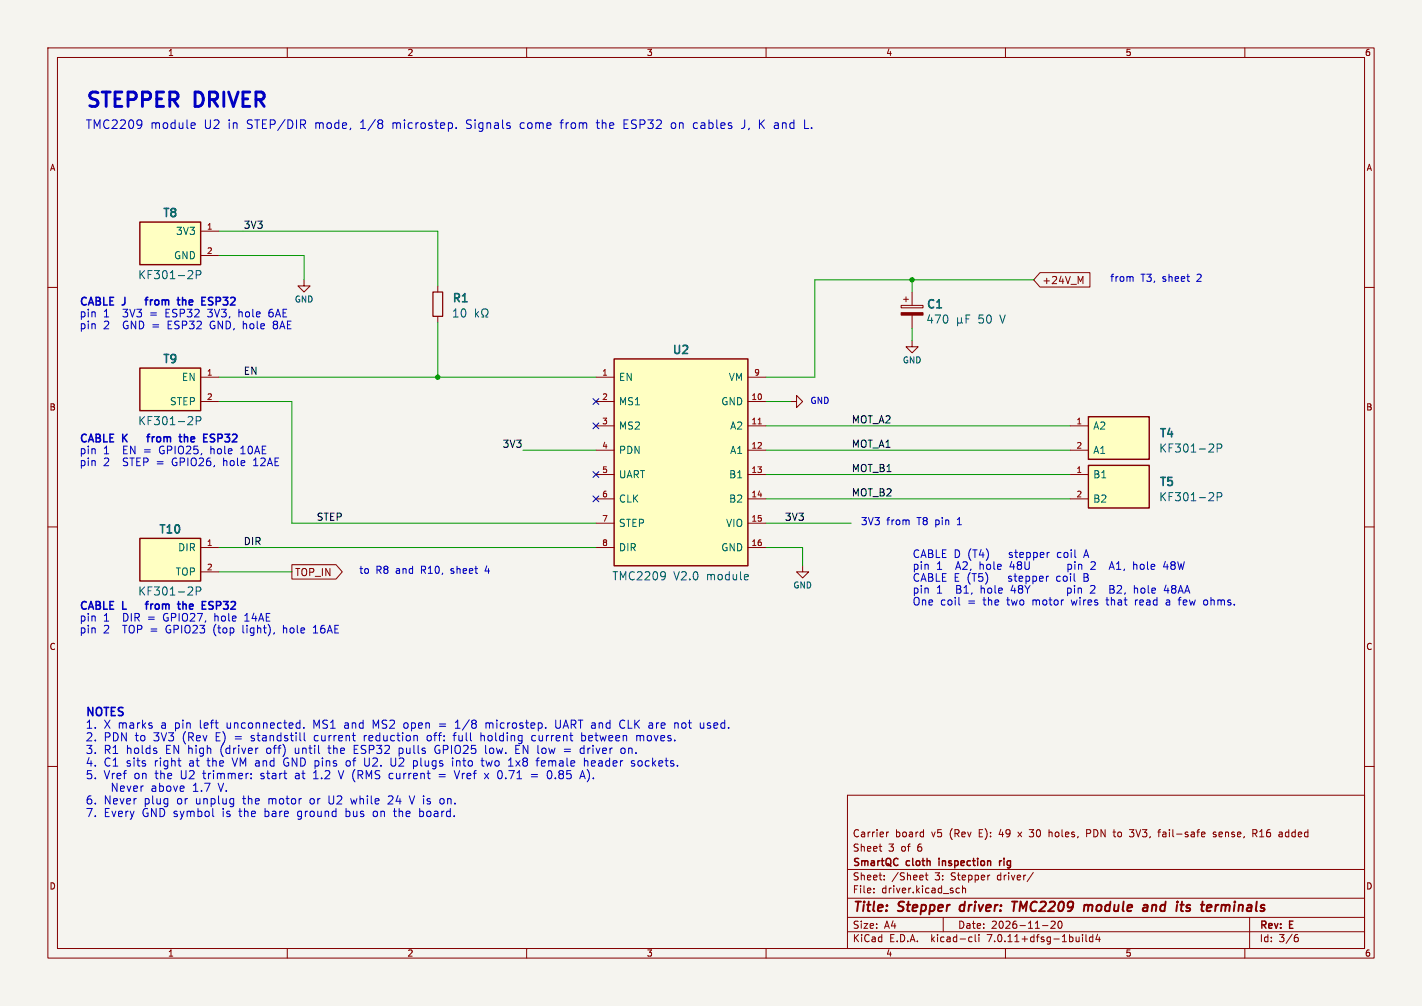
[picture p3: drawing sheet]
<svg xmlns="http://www.w3.org/2000/svg" width="297mm" height="210mm" viewBox="0 0 297 210" stroke-linecap="round" stroke-linejoin="round" font-family="sans-serif">
<path d="M0 0h297v210h-297z" fill="#f5f4ef" stroke="#f5f4ef" stroke-width=".21"/>
<g fill="none" stroke="#840000" stroke-width=".21">
<path d="M10 10h277v190h-277zM12 12h273v186h-273zM60 10v2M110 10v2M160 10v2M210 10v2M260 10v2M10 60h2M41.9 48.3h3.8M41.9 53.3h3.8M63.5 58.4v1.3h1.3l-1.3 1.3-1.3-1.3h1.3M91.4 59.7v1.3"/>
<path d="M217.2 56.9h10.4v3h-10.4l-1.3-1.5zM225.7 58.8l.5-1.1v1.5M285 60h2M41.9 78.7h3.8M91.4 66v1.3M124.5 78.7h3.8M156.2 78.7h3.8M188.2 63.8h4.6v.5h-4.6zM188.7 62.5h1M189.2 62v1M190.5 71.1v1.3h1.3l-1.3 1.3-1.3-1.3h1.3M190.5 61v2.8"/>
<path d="M190.5 65.8v2.8M41.9 83.8h3.8M124.5 83.8h3.8M124.5 99.1h3.8M124.5 88.9h3.8M124.5 94h3.8M156.2 83.8h3.8M156.2 99.1h3.8M156.2 88.9h3.8M156.2 94h3.8M165.1 83.8h1.3v-1.2l1.2 1.2-1.2 1.3v-1.3M223.5 99.1h3.8"/>
<path d="M223.5 88.9h3.8M223.5 94h3.8M10 110h2M41.9 114.3h3.8M41.9 119.4h3.8M61 117.9h9.2l1.3 1.5-1.3 1.5h-9.2zM124.5 114.3h3.8M124.5 104.1h3.8M124.5 109.2h3.8M156.2 114.3h3.8M156.2 104.1h3.8M156.2 109.2h3.8"/>
<path d="M167.6 118.1v1.3h1.3l-1.3 1.3-1.2-1.3h1.2M223.5 104.1h3.8M285 110h2M10 160h2M285 160h2M177 166h108v32h-108zM183.6 176.7h.6M184 177.7h.2M185.2 173.7v1M185.6 173.7l-.4 .3M215 173.2h.9M215 174.6l.2 .1"/>
<path d="M219.1 173.2v1.5M219.3 173.7l-.2 .1M227 174h.5M227.5 173.2h-.5v1.5M235.9 173.2h.9l-.5 .6h.4M236.7 174.6l-.6 .1M241.8 173.7h.6M242.4 173.2l-.3 .1M251.2 173.7l.4 .1 .1 .3-.7 .1M251.6 174.6l-.4 .1M254 173.8l-.4-.1-.2 .2 .1 .2 .5 .2v.3h-.6M261.7 173.2h.5l.3 .3-.1 .4-.7 .1"/>
<path d="M262 174l.5 .7M60 198v2M110 198v2M160 198v2M177 194.5h108M177 191.5h108M177 187.5h108M177 181.5h108M182.5 186.3v.1M182.5 185.5v.1M184.7 183.6v.1M184.7 182.8v.1"/>
<path d="M193.2 182.7h.6M193.5 182.2v1.3l.3 .2M197 191.5v3M199.7 186.3l.3 .1 .4-.1M200.4 185.5l-.4-.1-.3 .1M201 185.5l.2-.1 .4 .1 .1 .9M201 184.9v1.5M202.6 195.6l.4 .1M203 196.5l-.4 .1M203.7 195.1v1.3l.2 .2M204.5 195.1v.1M204.5 195.6v1"/>
<path d="M210 198v2M215.8 182.1l-1.3 2M217.7 193.2h1.2M219.5 192.4l.6-.1 .3 .4-.9 1.1h.9M221.2 192.4l.1-.1a.8 .8 0 0 1 .5 .7 .8 .8 0 0 1-.5 .8 1 1 0 0 1-.1-1.4zM226.1 195.1v.1M226.1 195.6v1M226.8 195.1v1.3l.2 .2M228.2 195.7l-.4-.1-.3 .3 .2 .6h.5M228.2 195.1v1.5M229.2 195l-.3 1.1h.9M229.6 195.6v1"/>
<path d="M260 198v2M261 191.5v6.5M270.6 195.7h.3l.3 .3-.1 .5-.5 .1M271 195.1l-.4 .1"/>
</g>
<g fill="none" stroke="#840000" stroke-width=".4">
<path d="M200.6 189.1l-.2 .7 .3 .4M211.4 188.2h1.1M211.9 188.2l-.2 2M226.5 189.1l.6-.2 .2 .3M226.5 188.9l-.2 1.3M227.3 189.2l-.1 1M228.1 189a.5 .5 0 0 0-.8 .2M240.7 188.9l-.2 1.3M241.3 188.9l-.6 .2M248.1 189.5l.4 .1 .1 .3-.3 .3h-.4M248.1 188.9l.5 .1M254.5 188.9l-.5 .2"/>
<path d="M255.2 188.9l-.2 1.3"/>
</g>
<path d="M29.2 46.4h12.7v8.8h-12.7zM29.2 76.8h12.7v8.9h-12.7zM128.3 74.9h27.9v43.2h-27.9zM227.3 97.2h12.7v8.8h-12.7zM227.3 87h12.7v8.9h-12.7zM29.2 112.4h12.7v8.9h-12.7zM196.1 179.2v.1M196.1 179.7v1M208.8 179.7v1M209.2 179.7l-.4 .3" fill="none" stroke="#840000" stroke-width=".3"/>
<g fill="#ffffc2" stroke="#ffffc2" stroke-width=".21">
<path d="M29.2 46.4h12.7v8.8h-12.7z"/>
<path d="M29.2 112.4h12.7v8.9h-12.7z"/>
<path d="M29.2 76.8h12.7v8.9h-12.7z"/>
<path d="M227.3 97.2h12.7v8.8h-12.7z"/>
<path d="M227.3 87h12.7v8.9h-12.7z"/>
<path d="M128.3 74.9h27.9v43.2h-27.9z"/>
</g>
<g fill="none" stroke="#006464" stroke-width=".21">
<path d="M40.1 56.6l.2 .2-.1 .4-1 1h1.1M41 57.4l.8-.1 .2-.3-.1-.4-.3-.1h-.6v1.7M99.3 64.5v1.7M99.5 65.5l.5 .7M100 65.1l-.7 .6M100.6 66.2h.4v-.3a.73 .73 0 0 1-.3-1 .73 .73 0 0 1 1-.3 .78 .78 0 0 1-.2 1.3v.3h.4M200 66.3v1.7M200 67.2l.2 .3h.4l.2-.3M200.8 67.2l.3 .3M200.8 66.3v.9M201.8 66.6h.5M202.6 65.8h-.8v1.7"/>
<path d="M40.1 87l.2 .3-.1 .4-1 1h1.1M41 87.9l.8-.1 .2-.3-.1-.4-.3-.1h-.6v1.7M253.3 92.8l.2 .2-.1 .4-1 1h1.1M254.2 93.6l.8-.1 .2-.3-.1-.4-.2-.1h-.7v1.7M138.9 119.5v1.1M156 119.9l.3 .4-.8 .2M253.3 102.9l.2 .3-.1 .4-1 .9h1.1M254.2 103.7l.8-.1 .2-.2-.1-.4-.2-.2h-.7v1.7M40.1 122.6l.2 .2-.1 .5-1 .9h1.1M41 123.4l.8-.1 .2-.2-.1-.4-.3-.2h-.6v1.7M139 120.1l-.1 .1M156.2 121h-.2"/>
</g>
<path d="M90.4 61h2.1v5h-2.1z" fill="none" stroke="#840000" stroke-width=".25"/>
<path d="M188.2 65.3h4.6v.5h-4.6z" fill="#840000" stroke="#840000" stroke-width=".21"/>
<path d="M158.3 88.5h.7" fill="none" stroke="#a90000" stroke-width=".21"/>
<g fill="none" stroke="#0000c2" stroke-width=".21">
<path d="M29.5 25.2v1.2M29.6 25.8l-.1 .2M40.2 25.6l.5 .1 .1 .4-.9 .1M40.7 26.7l-.5 .1M79.6 25l.3 .4-.3 .4 .3 .3v.4l-.3 .3M94.4 25.8v.9M95.3 26.7v.1M140.3 25.8v.9M145 25.7l-.2 .3v.5l.2 .2M155.3 26.7l-.4 .1M168.1 25v1.8h.8M236.4 57.7l.3 .3v.7"/>
<path d="M50.3 94.7h.9M50.4 93.5l-.1 .1M53 97.2h.9M53.1 96l-.1 .1M223.1 117.8v1.6M223.1 118.8l.4 .1M223.5 117.8l-.4 .1M227.9 117.3v.1M228.6 117.3l.2 .3-.1 .4-.9 .9h1M231.7 118.9l.5-1.6 .5 1.6M231.8 118.4h.8M237.2 117.8l.3 .2v.9"/>
<path d="M243.4 117.2l-.4 1.1h1M243.8 117.8v1.1M51.1 129.7h.9M51.3 128.4l-.2 .1M57.3 132.1l-.1 .2M65.4 132.1h1M65.8 130.8l-.4 .2M200.3 126.1l.2 .2M223 122.8v1.6M223 123.8h.4M223.4 122.8h-.4M227.9 122.3l-.1 .1"/>
<path d="M228.6 122.9l-.9 .9h1M231.8 123h.6M232.4 123l.3 .1M232.7 122.5l-.3-.3h-.6v1.6h.6l.3-.1M232.7 122.7l-.3 .3M237.2 122.8l.4 .2v.8M237.2 125.2v1.1M237.2 125.4v.1M243.6 122.2l-.4 1.1h1M243.8 125.2l-.2 .1M243.8 125.7a.31 .31 0 0 0-.3 .3 .31 .31 0 0 0 .3 .3M243.9 122.8v1"/>
<path d="M246.1 125.2h.6M246.4 124.8l-.1 .1M251.4 126l.2 .2 .3 .1M251.9 125.2l-.3 .1-.2 .2M32.7 156.8v.4M37.6 159.9h.2M53.7 156.2h.2M62.2 150.9l.4 .1M62.6 150.3v1.7M62.6 151.9l-.4 .1M62.6 154.4l.3 .3M63.5 151.9v.1"/>
<path d="M63.5 153v1.4l.3 .3M72.4 159v.8M76.2 158.2v1.4l.1 .3M81.7 158.2v1.4l.3 .3M84.4 151.1v.8M86.4 159.9h.5M86.4 158.8v1.7M86.5 158.8l-.1 .1M86.9 153.5l.3 .3v.9M89.3 153.7v.8M91 155.8l-.2 .5 .2 .8M91.8 151.1h1.3"/>
<path d="M91.8 151.6h1.3M94.5 158.3v.1M94.5 158.2v.2M94.5 158.8v1.1M94.6 153.5h.7M94.6 158.3l-.1 .1M95.1 152h1M95.6 150.3l-.5 .5M100.5 153v1.7M100.5 158.8h.6M100.7 158.2v1.5l.4 .2M100.7 153.5l-.2 .2"/>
<path d="M101.4 155.6v1.5l.3 .2M101.5 150.9v1.1M102 150.9l-.5 .2M106.2 159.9h1M106.4 158.6l.3-.4v1.7M107.7 156.4h.6M107.7 155.6v1.7h.8M111.4 153.5l-.3 .4v.4l.3 .4h.3M111.9 158.8h.7M112.3 158.3l-.1 .2M116.1 150.3v1.4l.3 .3h.3M117.9 156.4h1.3"/>
<path d="M117.9 156.9h1.3M121.2 157l.3 .3 .5-.1M121.5 154.6l.5 .1M121.5 153v1.7M122 153.5l-.5 .1M122 156.2h-.5l-.3 .3M122.1 159l.2-.2 .4 .1 .1 1M122.1 158.2v1.7M129.4 151.3a.69 .69 0 0 0 .8 .7M130.2 150.3h-.2a.71 .71 0 0 0-.6 .8M130.6 156.5l-.4-.3h-.4l-.1 .3v.5l.1 .2 .4 .1 .4-.3M131.9 159.1l.7 .5-.3 .3h-.4"/>
<path d="M132.5 158.9l-.4-.1-.2 .2M133 153.5v1.2M133.6 153.6l-.4-.1-.2 .2M141.2 150.9h.2l.3 .2v.9M147 151.9l-.5 .1M147 150.9v1.1M44.4 170.2l.3 .3M48.6 166.7l.2 .1M48.8 166.7l-.1 1.5M48.8 167.8h-.2M52.4 162.4v.2M52.4 161.5v.2"/>
<path d="M70.7 160.9l.5 1.7M81.4 161.5l-.1 .3v.4l.1 .3M82 166.9l-1 .9h1.1M82.2 169.3h.6M85.5 166.1l.5 1.7M87.7 168.8v1.7M87.7 170.4l.1 .1M87.8 169.3l-.1 .1M91.7 161.7h1.3M91.7 162.2h1.3M92.4 166.7l-.4 .1-.1 .2 .1 .7 .4 .1M94.9 160.9l.5 1.7"/>
<path d="M101.2 161.4l.9 1.2M102.1 161.4l-.9 1.2M111 161.7h1.3M111 162.2h1.3M114.5 160.9l-.1 .3M115 160.9l.2 .3M115.2 162.2l-.3 .4-.4-.2M121.1 162.6l.6-1.7 .5 1.7M121.3 162.1h.8"/>
</g>
<g fill="none" stroke="#0000c2" stroke-width=".32">
<path d="M30.3 62.6h.6M30.9 62.1l-.4 .2v1.4M31.4 62.6v1.1M31.7 62.6l-.3 .3M38.1 62.8l.3-.2 .3 .1 .1 1M38.1 62.1v1.6M43.8 62.1h.7M43.8 62.8l.5 .2 .2 .4-.4 .3h-.3M30.7 91.2h.6M31.3 90.6l-.4 .3v1.3M31.8 91.2v1M32.1 91.2l-.3 .3"/>
<path d="M38.5 91.3l.2-.1 .4 .1 .1 .9M38.5 90.6v1.6M44.2 90.6l.6 .1M44.2 91.4l.5 .2 .1 .3-.3 .3h-.4M30.4 126.1h.6M31 125.6l-.4 .2v1.4M31.5 126.1v1.1M31.8 126.1l-.3 .3M38.2 126.3l.2-.2 .4 .1 .1 1M38.2 125.6v1.6M43.9 125.6h.6M43.9 126.3l.5 .2 .1 .4-.3 .3h-.4"/>
</g>
<g fill="none" stroke="#009600" stroke-width=".21">
<path d="M45.7 53.3h17.8v5.1M45.7 48.3h45.7v11.4M190.5 58.4v2.6M215.9 58.4h-45.7v20.3h-10.2M45.7 78.7h78.8M91.4 67.3v11.4M190.5 68.6v2.5M45.7 83.8h15.3v25.4h63.5M109.2 94h15.3M160 94h63.5M160 88.9h63.5M160 99.1h63.5"/>
<path d="M160 83.8h5.1M45.7 119.4h15.3M45.7 114.3h78.8M160 114.3h7.6v3.8M160 109.2h17.8M160 104.1h63.5"/>
</g>
<path d="M123.9 83.2l1.2 1.2M123.9 88.3l1.2 1.2M123.9 98.5l1.2 1.2M125.1 83.2l-1.2 1.2M125.1 88.3l-1.2 1.2M125.1 98.5l-1.2 1.2M123.9 103.5l1.2 1.2M125.1 103.5l-1.2 1.2" fill="none" stroke="#000084" stroke-width=".21"/>
<g fill="#009600" stroke="#009600" stroke-width=".21">
<circle cx="190.5" cy="58.4" r=".46"/>
<circle cx="91.4" cy="78.7" r=".46"/>
</g>
<g font-size="4.2" fill="#0000c2">
<text x="17.8" y="22.6">STEPPER</text>
<text x="40.8" y="22.6">DRIVER</text>
</g>
<g font-size="2.8" fill="#840000">
<text x="178" y="190.9">Title:</text>
<text x="187.7" y="190.9">Stepper</text>
<text x="201.3" y="190.9">driver:</text>
<text x="213.1" y="190.9">TMC2209</text>
<text x="228.8" y="190.9">module</text>
<text x="242" y="190.9">and</text>
<text x="249.8" y="190.9">its</text>
<text x="255.8" y="190.9">terminals</text>
</g>
<g font-size="2.5" fill="#0000c2">
<text x="17.8" y="27.1">TMC2209</text>
<text x="31.3" y="27.1">module</text>
<text x="42.6" y="27.1">U2</text>
<text x="47.6" y="27.1">in</text>
<text x="51.6" y="27.1">STEP/DIR</text>
<text x="65.9" y="27.1">mode,</text>
<text x="75.4" y="27.1">1/8</text>
<text x="82.2" y="27.1">microstep.</text>
<text x="97.8" y="27.1">Signals</text>
<text x="109.1" y="27.1">come</text>
<text x="117.7" y="27.1">from</text>
<text x="125.3" y="27.1">the</text>
<text x="131" y="27.1">ESP32</text>
<text x="141" y="27.1">on</text>
<text x="145.7" y="27.1">cables</text>
<text x="156" y="27.1">J, K and</text>
<text x="169.3" y="27.1">L.</text>
</g>
<g font-size="2.4" fill="#006464">
<text x="33.8" y="45.8">T8</text>
<text x="28.8" y="58.5">KF301-2P</text>
<text x="94.2" y="63.6">R1</text>
<text x="193.3" y="64.9">C1</text>
<text x="94.3" y="66.5">10</text>
<text x="193.4" y="67.8">470</text>
<text x="204.3" y="67.8">50</text>
<text x="209" y="67.8">V</text>
<text x="33.8" y="76.3">T9</text>
<text x="140.2" y="74.4">U2</text>
<text x="28.8" y="89">KF301-2P</text>
<text x="241.9" y="91.8">T4</text>
<text x="242" y="94.7">KF301-2P</text>
<text x="241.9" y="101.9">T5</text>
<text x="242" y="104.8">KF301-2P</text>
<text x="33" y="111.8">T10</text>
<text x="28.8" y="124.5">KF301-2P</text>
<text x="127.8" y="121.3">TMC2209</text>
<text x="140.6" y="121.3">V2.0</text>
<text x="147.6" y="121.3">module</text>
</g>
<g font-size="2.4" fill="#0000c2">
<text x="17.8" y="149.6">NOTES</text>
<text x="17.8" y="152.2">1.</text>
<text x="17.8" y="154.9">2.</text>
<text x="21.6" y="152.2">X marks</text>
<text x="21.6" y="154.9">PDN to</text>
<text x="32.1" y="154.9">3V3</text>
<text x="33.7" y="152.2">a pin</text>
<text x="38.2" y="154.9">(Rev</text>
<text x="41.9" y="152.2">left</text>
<text x="45.2" y="154.9">E)</text>
<text x="47.6" y="152.2">unconnected.</text>
<text x="49.3" y="154.9">=</text>
<text x="52.8" y="154.9">standstill</text>
<text x="65.9" y="152.2">MS1</text>
<text x="66.2" y="154.9">current</text>
<text x="72.5" y="152.2">and</text>
<text x="76.6" y="154.9">reduction</text>
<text x="78.5" y="152.2">MS2</text>
<text x="85.1" y="152.2">open</text>
<text x="89.9" y="154.9">off:</text>
<text x="95.6" y="154.9">full</text>
<text x="96.1" y="152.2">1/8</text>
<text x="101.4" y="154.9">holding</text>
<text x="102.5" y="152.2">microstep.</text>
<text x="112.2" y="154.9">current</text>
<text x="117.2" y="152.2">UART and</text>
<text x="122.6" y="154.9">between</text>
<text x="130.9" y="152.2">CLK are</text>
<text x="134.2" y="154.9">moves.</text>
<text x="142.5" y="152.2">not</text>
<text x="148" y="152.2">used.</text>
<text x="17.8" y="160.2">4.</text>
<text x="17.8" y="157.5">3.</text>
<text x="21.6" y="160.2">C1</text>
<text x="21.6" y="157.5">R1</text>
<text x="26.4" y="160.2">sits</text>
<text x="26.4" y="157.5">holds</text>
<text x="32.3" y="160.2">right</text>
<text x="34.6" y="157.5">EN high</text>
<text x="39.6" y="160.2">at</text>
<text x="43.5" y="160.2">the</text>
<text x="46.2" y="157.5">(driver</text>
<text x="48.9" y="160.2">VM and</text>
<text x="56" y="157.5">off)</text>
<text x="59.8" y="160.2">GND pins</text>
<text x="62" y="157.5">until</text>
<text x="69.2" y="157.5">the</text>
<text x="73" y="160.2">of</text>
<text x="74.5" y="157.5">ESP32</text>
<text x="76.9" y="160.2">U2.</text>
<text x="82.6" y="160.2">U2</text>
<text x="84" y="157.5">pulls</text>
<text x="87.4" y="160.2">plugs</text>
<text x="91.7" y="157.5">GPIO25</text>
<text x="95.7" y="160.2">into</text>
<text x="101.9" y="160.2">two</text>
<text x="102.3" y="157.5">low.</text>
<text x="107.6" y="160.2">1x8</text>
<text x="108.8" y="157.5">EN low</text>
<text x="113.7" y="160.2">female</text>
<text x="119.1" y="157.5">=</text>
<text x="122.6" y="157.5">driver</text>
<text x="123.7" y="160.2">header</text>
<text x="131.2" y="157.5">on.</text>
<text x="133.7" y="160.2">sockets.</text>
<text x="17.8" y="162.8">5.</text>
<text x="21.6" y="162.8">Vref</text>
<text x="23.4" y="165.4">Never</text>
<text x="28" y="162.8">on</text>
<text x="31.9" y="165.4">above</text>
<text x="32.5" y="162.8">the</text>
<text x="37.8" y="162.8">U2</text>
<text x="40.7" y="165.4">1.7</text>
<text x="42.7" y="162.8">trimmer:</text>
<text x="46.1" y="165.4">V.</text>
<text x="54.7" y="162.8">start</text>
<text x="62.1" y="162.8">at</text>
<text x="66" y="162.8">1.2</text>
<text x="71.5" y="162.8">V (RMS</text>
<text x="82.1" y="162.8">current</text>
<text x="96.1" y="162.8">Vref</text>
<text x="102.5" y="162.8">x 0.71</text>
<text x="112.3" y="162.8">=</text>
<text x="115.9" y="162.8">0.85</text>
<text x="122.9" y="162.8">A).</text>
<text x="17.8" y="170.7">7.</text>
<text x="17.8" y="168.1">6.</text>
<text x="21.6" y="170.7">Every</text>
<text x="21.6" y="168.1">Never</text>
<text x="29.7" y="170.7">GND symbol</text>
<text x="30.1" y="168.1">plug</text>
<text x="37" y="168.1">or</text>
<text x="41" y="168.1">unplug</text>
<text x="46.6" y="170.7">is</text>
<text x="50.2" y="170.7">the</text>
<text x="51" y="168.1">the</text>
<text x="55.6" y="170.7">bare</text>
<text x="56.4" y="168.1">motor</text>
<text x="62.6" y="170.7">ground</text>
<text x="65.1" y="168.1">or</text>
<text x="69.2" y="168.1">U2</text>
<text x="72.7" y="170.7">bus</text>
<text x="74" y="168.1">while</text>
<text x="78.6" y="170.7">on</text>
<text x="81.9" y="168.1">24</text>
<text x="83.1" y="170.7">the</text>
<text x="86.5" y="168.1">V is</text>
<text x="88.4" y="170.7">board.</text>
<text x="93" y="168.1">on.</text>
</g>
<g font-size="2.2" fill="#0000c2">
<text x="16.5" y="63.9">CABLE J</text>
<text x="32.5" y="63.9">from</text>
<text x="39.8" y="63.9">the</text>
<text x="45.4" y="63.9">ESP32</text>
<text x="16.5" y="68.8">pin</text>
<text x="16.5" y="66.4">pin</text>
<text x="21.5" y="68.8">2</text>
<text x="21.5" y="66.4">1</text>
<text x="25.8" y="68.8">GND =</text>
<text x="25.8" y="66.4">3V3</text>
<text x="31.5" y="66.4">=</text>
<text x="34.9" y="66.4">ESP32</text>
<text x="35.3" y="68.8">ESP32</text>
<text x="43.8" y="66.4">3V3,</text>
<text x="44.3" y="68.8">GND, hole</text>
<text x="50.4" y="66.4">hole</text>
<text x="56.8" y="66.4">6AE</text>
<text x="57.8" y="68.8">8AE</text>
<text x="16.5" y="94.9">pin</text>
<text x="16.5" y="92.5">CABLE K</text>
<text x="21.5" y="94.9">1</text>
<text x="25.8" y="94.9">EN =</text>
<text x="32.9" y="92.5">from</text>
<text x="33.6" y="94.9">GPIO25,</text>
<text x="40.2" y="92.5">the</text>
<text x="44.4" y="94.9">hole</text>
<text x="45.8" y="92.5">ESP32</text>
<text x="50.8" y="94.9">10AE</text>
<text x="16.5" y="97.4">pin</text>
<text x="21.5" y="97.4">2</text>
<text x="25.8" y="97.4">STEP =</text>
<text x="36.2" y="97.4">GPIO26,</text>
<text x="47" y="97.4">hole</text>
<text x="53.5" y="97.4">12AE</text>
<text x="190.5" y="116.6">CABLE D (T4)</text>
<text x="190.5" y="119.1">pin</text>
<text x="195.5" y="119.1">1</text>
<text x="199.7" y="119.1">A2,</text>
<text x="204.8" y="119.1">hole</text>
<text x="211.1" y="116.6">stepper</text>
<text x="211.2" y="119.1">48U</text>
<text x="221.3" y="116.6">coil</text>
<text x="224.1" y="119.1">pin</text>
<text x="227" y="116.6">A</text>
<text x="233.3" y="119.1">A1,</text>
<text x="238.3" y="119.1">hole</text>
<text x="244.8" y="119.1">48W</text>
<text x="190.5" y="121.5">CABLE E (T5)</text>
<text x="190.5" y="124">pin</text>
<text x="195.5" y="124">1</text>
<text x="199.7" y="124">B1,</text>
<text x="205" y="124">hole</text>
<text x="210.9" y="121.5">stepper</text>
<text x="211.5" y="124">48Y</text>
<text x="221.1" y="121.5">coil</text>
<text x="224" y="124">pin</text>
<text x="226.9" y="121.5">B</text>
<text x="229" y="124">2</text>
<text x="233.3" y="124">B2,</text>
<text x="238.5" y="124">hole</text>
<text x="245" y="124">48AA</text>
<text x="16.5" y="129.9">pin</text>
<text x="16.5" y="127.4">CABLE L</text>
<text x="21.5" y="129.9">1</text>
<text x="25.8" y="129.9">DIR =</text>
<text x="32.6" y="127.4">from</text>
<text x="34.4" y="129.9">GPIO27,</text>
<text x="39.9" y="127.4">the</text>
<text x="45.2" y="129.9">hole</text>
<text x="45.5" y="127.4">ESP32</text>
<text x="51.7" y="129.9">14AE</text>
<text x="190.5" y="126.5">One</text>
<text x="196.4" y="126.5">coil</text>
<text x="202.1" y="126.5">=</text>
<text x="205.5" y="126.5">the</text>
<text x="210.6" y="126.5">two</text>
<text x="215.9" y="126.5">motor</text>
<text x="224.2" y="126.5">wires</text>
<text x="231.7" y="126.5">that</text>
<text x="237.8" y="126.5">read</text>
<text x="244.4" y="126.5">a</text>
<text x="247.2" y="126.5">few</text>
<text x="252.5" y="126.5">ohms.</text>
<text x="16.5" y="132.3">pin</text>
<text x="21.5" y="132.3">2</text>
<text x="25.8" y="132.3">TOP =</text>
<text x="34.9" y="132.3">GPIO23</text>
<text x="45" y="132.3">(top</text>
<text x="51.2" y="132.3">light),</text>
<text x="59.8" y="132.3">hole</text>
<text x="66.3" y="132.3">16AE</text>
</g>
<g font-size="2.1" fill="#0f0f0f">
<text x="50.8" y="47.8">3V3</text>
<text x="50.8" y="78.3">EN</text>
<text x="177.8" y="88.5">MOT_A2</text>
<text x="104.9" y="93.6">3V3</text>
<text x="177.8" y="93.6">MOT_A1</text>
<text x="177.8" y="98.6">MOT_B1</text>
<text x="177.8" y="103.7">MOT_B2</text>
<text x="50.8" y="113.9">DIR</text>
<text x="66" y="108.8">STEP</text>
<text x="163.8" y="108.8">3V3</text>
</g>
<g font-size="2.1" fill="#006464">
<text x="36.7" y="49.2">3V3</text>
<text x="36.3" y="54.3">GND</text>
<text x="37.9" y="79.7">EN</text>
<text x="129.2" y="79.7">EN</text>
<text x="152.2" y="79.7">VM</text>
<text x="35.4" y="84.8">STEP</text>
<text x="129.2" y="84.8">MS1</text>
<text x="129.2" y="89.9">MS2</text>
<text x="150.6" y="84.8">GND</text>
<text x="152.4" y="89.9">A2</text>
<text x="228.2" y="89.9">A2</text>
<text x="129.2" y="95">PDN</text>
<text x="152.4" y="95">A1</text>
<text x="228.2" y="95">A1</text>
<text x="129.2" y="100">UART</text>
<text x="152.2" y="100">B1</text>
<text x="228.2" y="100">B1</text>
<text x="129.2" y="105.1">CLK</text>
<text x="152.2" y="105.1">B2</text>
<text x="228.2" y="105.1">B2</text>
<text x="129.2" y="110.2">STEP</text>
<text x="151.6" y="110.2">VIO</text>
<text x="37.1" y="115.3">DIR</text>
<text x="129.2" y="115.3">DIR</text>
<text x="150.6" y="115.3">GND</text>
<text x="36.6" y="120.4">TOP</text>
</g>
<g font-size="2.1" fill="#840000">
<text x="217.6" y="59.5">+24V_M</text>
<text x="61.5" y="120.5">TOP_IN</text>
<text x="178" y="178">Sheet</text>
<text x="178" y="175">Carrier</text>
<text x="185.5" y="178">3</text>
<text x="186.9" y="175">board</text>
<text x="188.2" y="178">of</text>
<text x="191.8" y="178">6</text>
<text x="194.6" y="175">v5</text>
<text x="198.5" y="175">(Rev</text>
<text x="204.7" y="175">E):</text>
<text x="209.1" y="175">49</text>
<text x="213.2" y="175">x</text>
<text x="215.7" y="175">30</text>
<text x="219.9" y="175">holes,</text>
<text x="227.9" y="175">PDN to</text>
<text x="237.3" y="175">3V3,</text>
<text x="243.5" y="175">fail-safe</text>
<text x="255" y="175">sense,</text>
<text x="263.4" y="175">R16</text>
<text x="269.1" y="175">added</text>
<text x="178" y="184">Sheet:</text>
<text x="178" y="181.2">SmartQC</text>
<text x="186.2" y="184">/Sheet</text>
<text x="189.4" y="181.2">cloth</text>
<text x="195.3" y="184">3:</text>
<text x="196.8" y="181.2">inspection</text>
<text x="198.8" y="184">Stepper</text>
<text x="208.6" y="184">driver/</text>
<text x="210" y="181.2">rig</text>
<text x="178" y="186.7">File:</text>
<text x="184.1" y="186.7">driver.kicad_sch</text>
<text x="178" y="196.9">KiCad</text>
<text x="178" y="194.1">Size:</text>
<text x="184.7" y="194.1">A4</text>
<text x="185.7" y="196.9">E.D.A.</text>
<text x="194.6" y="196.9">kicad-cli</text>
<text x="200" y="194.1">Date:</text>
<text x="206.5" y="196.9">7.0.11+dfsg-1build4</text>
<text x="207" y="194.1">2026-11-20</text>
<text x="263" y="194.3">Rev:</text>
<text x="263" y="196.9">Id:</text>
<text x="267.1" y="196.9">3/6</text>
<text x="269.4" y="194.3">E</text>
</g>
<g font-size="2.1" fill="#0000c2">
<text x="231.8" y="58.9">from</text>
<text x="238.2" y="58.9">T3,</text>
<text x="242.8" y="58.9">sheet</text>
<text x="250.1" y="58.9">2</text>
<text x="179.7" y="109.7">3V3</text>
<text x="185.1" y="109.7">from</text>
<text x="191.6" y="109.7">T8 pin</text>
<text x="200.2" y="109.7">1</text>
<text x="74.9" y="119.9">to</text>
<text x="78.4" y="119.9">R8</text>
<text x="82.7" y="119.9">and</text>
<text x="88" y="119.9">R10,</text>
<text x="94.4" y="119.9">sheet</text>
<text x="101.7" y="119.9">4</text>
</g>
<g font-size="1.8" fill="#840000">
<text x="35" y="11.9">1</text>
<text x="85" y="11.9">2</text>
<text x="135" y="11.9">3</text>
<text x="185" y="11.9">4</text>
<text x="235" y="11.9">5</text>
<text x="285" y="11.9">6</text>
<text x="10.3" y="35.9">A</text>
<text x="285.3" y="35.9">A</text>
<text x="10.3" y="85.9">B</text>
<text x="285.3" y="85.9">B</text>
<text x="10.3" y="135.9">C</text>
<text x="285.3" y="135.9">C</text>
<text x="10.3" y="185.9">D</text>
<text x="285.3" y="185.9">D</text>
<text x="35" y="199.9">1</text>
<text x="85" y="199.9">2</text>
<text x="135" y="199.9">3</text>
<text x="185" y="199.9">4</text>
<text x="235" y="199.9">5</text>
<text x="285" y="199.9">6</text>
</g>
<g font-size="1.8" fill="#006464">
<text x="61.5" y="63.3">GND</text>
<text x="188.5" y="76">GND</text>
<text x="165.6" y="123">GND</text>
</g>
<text font-size="1.8" fill="#0000c2" x="169.2" y="84.4">GND</text>
<g font-size="1.7" fill="#a90000">
<text x="43.1" y="48">1</text>
<text x="43.1" y="53.1">2</text>
<text x="43.1" y="78.5">1</text>
<text x="43.1" y="83.6">2</text>
<text x="125.7" y="78.5">1</text>
<text x="125.7" y="83.6">2</text>
<text x="156.9" y="83.6">10</text>
<text x="157.4" y="78.5">9</text>
<text x="125.7" y="88.6">3</text>
<text x="156.9" y="88.6">11</text>
<text x="224.7" y="88.6">1</text>
<text x="125.7" y="93.7">4</text>
<text x="156.9" y="93.7">12</text>
<text x="224.7" y="93.7">2</text>
<text x="125.7" y="98.8">5</text>
<text x="156.9" y="98.8">13</text>
<text x="224.7" y="98.8">1</text>
<text x="125.7" y="103.9">6</text>
<text x="156.9" y="103.9">14</text>
<text x="224.7" y="103.9">2</text>
<text x="125.7" y="109">7</text>
<text x="156.9" y="109">15</text>
<text x="43.1" y="114">1</text>
<text x="43.1" y="119.1">2</text>
<text x="125.7" y="114">8</text>
<text x="156.9" y="114">16</text>
</g>
</svg>
